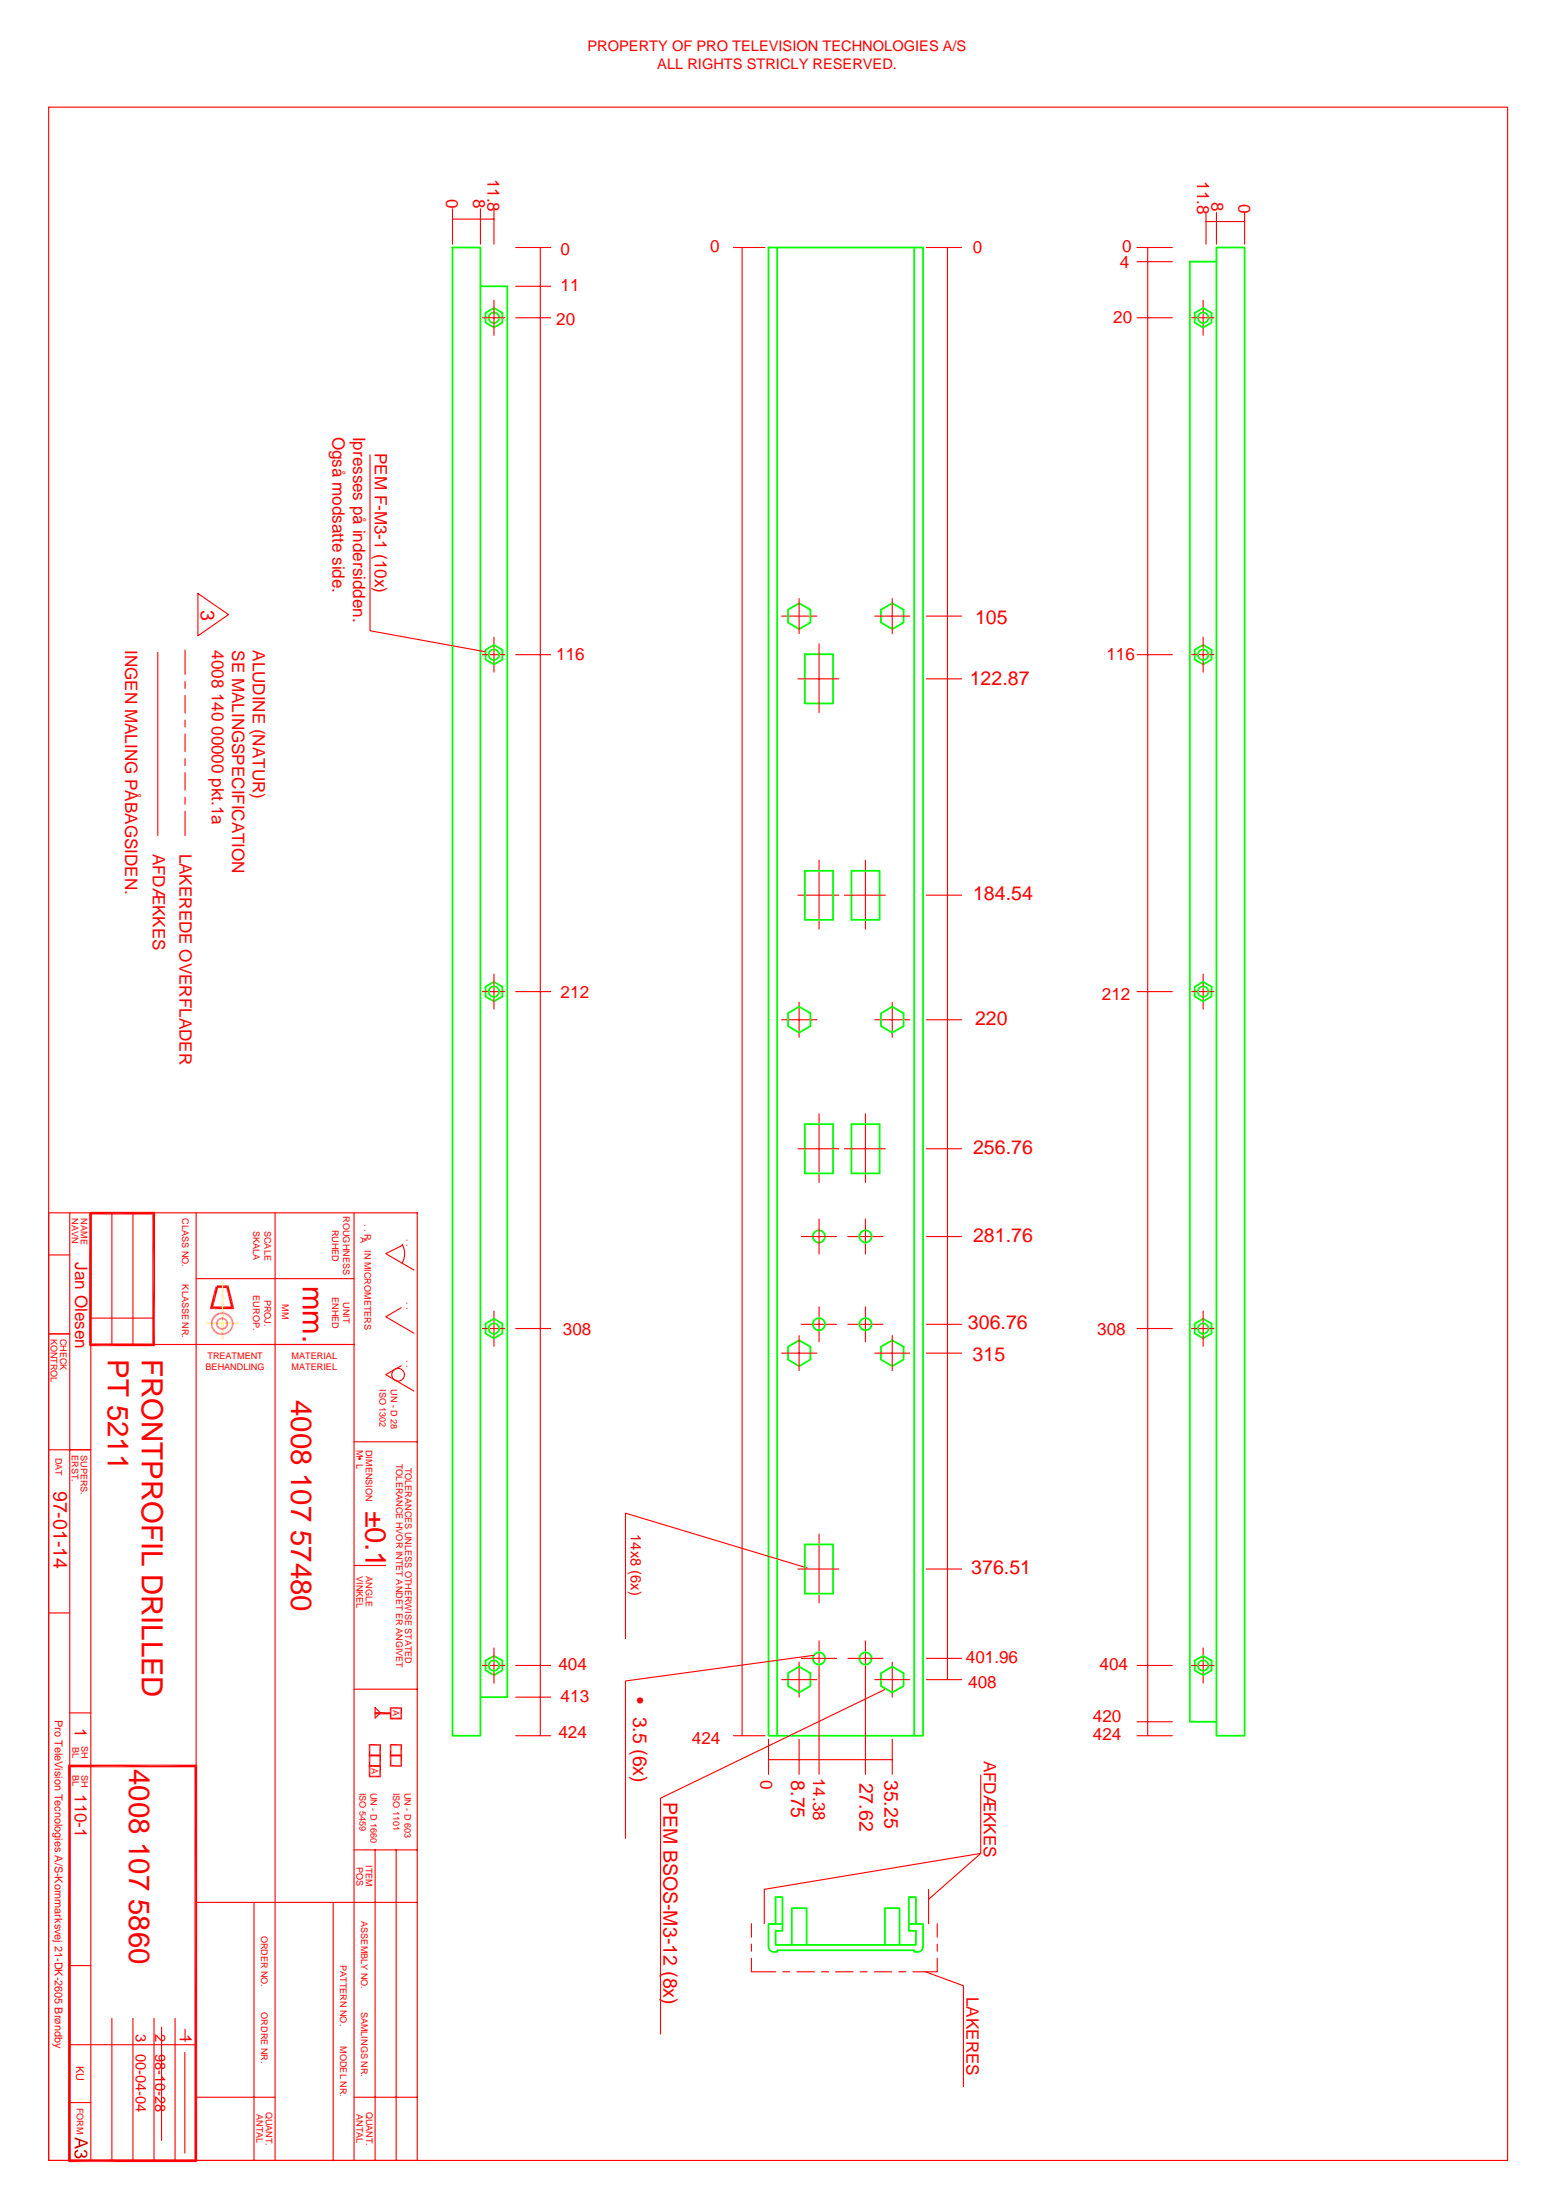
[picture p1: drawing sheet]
<svg xmlns="http://www.w3.org/2000/svg" width="297mm" height="420mm" viewBox="0 0 297 420" stroke-linecap="round" stroke-linejoin="round" font-family="sans-serif">
<g fill="none" stroke="#f00" stroke-width=".21">
<path d="M9.3 231.6v181M37.4 231.6v181M67.6 231.6v181M76.8 237.6a3.7 3.7 0 0 1 0 3.6M76.9 237.8l-3.3 1.6 5.4 3.1M9.3 254.7h4M17.3 256.8h50.3M17.3 251.7h12.1M76.6 249.7l-3 1.8 5.4 3.1M13.3 276.9h4M75 263.2a1.22 1.22 0 0 1 1-1.9 1.22 1.22 0 0 1 1.1 1.8 1.22 1.22 0 0 1-2.1 .2M76.6 260.8l-3 1.7 5.4 3.2"/>
<path d="M67.6 299h6M13.3 390.5h24.1"/>
</g>
<path d="M74.4 328.2h2.4" fill="none" stroke="#f00" stroke-width=".34"/>
<path d="M74.6 326.1v2.3" fill="none" stroke="#f00" stroke-width=".3"/>
<path d="M74.4 326.1l.3 .2v1.7z" fill="#f00"/>
<path d="M74.4 326.2h2.4M74.4 335.3h2.4M74.4 333.2h2.4M74.4 337.2h2.4M74.6 333.1v2.3M76.6 326.1v2.3M76.6 333.1v2.3" fill="none" stroke="#f00" stroke-width=".3"/>
<path d="M76.5 335.4l.3 2-.3-.3z" fill="#f00"/>
<path d="M74.4 335.3h2.4M76.6 335.1v2.3" fill="none" stroke="#f00" stroke-width=".3"/>
<path d="M74.4 335.1l.3 .3v1.7z" fill="#f00"/>
<path d="M70.4 337.2h2.3M74.6 335.1v2.3" fill="none" stroke="#f00" stroke-width=".3"/>
<path d="M72.4 335.4l.3 2-.3-.3z" fill="#f00"/>
<path d="M70.4 335.3h2.3M72.6 335.1v2.3" fill="none" stroke="#f00" stroke-width=".3"/>
<path d="M70.4 335.1l.3 .3v1.7z" fill="#f00"/>
<path d="M70.4 335.3h2.3M70.4 333.2h2.3M70.4 339.3h2.3M70.4 337.2h2.3M70.5 333.1v6.3M72.6 333.1v2.3M72.6 337.1v2.3" fill="none" stroke="#f00" stroke-width=".3"/>
<path d="M71.5 327.2h3.1" fill="none" stroke="#f00" stroke-width=".42"/>
<g fill="none" stroke="#f00" stroke-width=".21">
<path d="M9.3 231.6h70.4v181h-70.4M21.4 231.6v25.2M25.4 231.6v25.2M37.4 244.2h30.2M67.6 275.4h12.1M67.6 322.6h12.1M71.6 326.1l1 1-1 1zM67.6 353.3h12.1M71.6 353.3v59.3M75.6 353.3v59.3M37.4 363.3h42.3M48.5 363.3v49.3"/>
<path d="M63.6 363.4v49.3M37.4 400.5h15.1M67.6 400.5h12.1"/>
</g>
<g fill="#f00">
<path d="M17 231.7h.5v24.9z"/>
<path d="M17 231.7l.5 24.9-.5 .5z"/>
<path d="M17.5 256.6h11.6l-12.1 .5z"/>
<path d="M17 257.1l12.1-.5 .5 .5z"/>
<path d="M29.1 231.9l.5 25.2-.5-.5z"/>
<path d="M29.6 231.4v25.7l-.5-25.2z"/>
<path d="M17.3 231.9l12.3-.5-.5 .5z"/>
<path d="M17.3 231.4h12.3l-12.3 .5z"/>
<path d="M41.1 245.7l.6 .1-1 3.7z"/>
<path d="M41.1 245.7l-.4 3.8-.7 .5z"/>
<path d="M40 250l.7-.5h3.4z"/>
<path d="M40 250l4.1-.5 .6 .5z"/>
<path d="M43.2 246l1.5 4-.6-.5z"/>
<path d="M43.6 245.5l1.1 4.5-1.5-4z"/>
<path d="M41.4 246l2.2-.5-.4 .5z"/>
<path d="M41.4 245.5h2.2l-2.2 .5z"/>
</g>
<g fill="none" stroke="#ff0" stroke-width=".25">
<path d="M39.4 252.7l.8 .1M40.4 252.8h.1M40.7 252.8h.9M41.7 252.8h.2M42.1 252.8h.8M42.5 255.2l-.1 .6M42.5 244.7v.6M42.5 245.4v.2M42.5 245.8v.8M42.5 246.8v.2M42.5 247.1v.9M42.5 248.1v.2"/>
<path d="M42.5 248.5v.8M42.5 249.4v.2M42.5 249.8v.8M42.5 250.8v.2M42.5 251.1v.9M42.5 252.2v.1M42.5 252.5v.8M42.5 253.5v.1M42.5 253.8v.9M42.5 254.8v.2M43 252.8h.2M43.4 252.8h.8"/>
<path d="M44.4 252.8h.2M44.7 252.8h.8"/>
</g>
<path d="M13.3 231.6v181M9.3 276.9h8M9.3 308h4M13.3 337.2h4" fill="none" stroke="#f00" stroke-width=".21"/>
<g fill="#dd6e6e">
<path d="M42.4 254.7l.6 .2-.6 .1z"/>
<path d="M42.4 254.7l.5-.1 .1 .3z"/>
<path d="M42.9 254.6l.6 .1-.5 .2z"/>
<path d="M42.9 254.6l.4-.2 .2 .3z"/>
<path d="M43.3 254.4l.6-.1-.4 .4z"/>
<path d="M43.3 254.4l.4-.3 .2 .2z"/>
<path d="M43.7 254.1l.6-.2-.4 .4z"/>
<path d="M44 253.7l.3 .2-.6 .2z"/>
<path d="M44 253.7l.5-.3-.2 .5z"/>
<path d="M44.2 253.3l.3 .1-.5 .3z"/>
<path d="M44.6 252.8l-.1 .6-.3-.1z"/>
<path d="M44.3 252.8h.3l-.4 .5z"/>
<path d="M44.5 252.2l.1 .6h-.3z"/>
<path d="M44.2 252.3l.3-.1-.2 .6z"/>
<path d="M44.3 251.7l.2 .5-.3 .1z"/>
<path d="M44 251.9l.3-.2-.1 .6z"/>
<path d="M43.9 251.2l.4 .5-.3 .2z"/>
<path d="M43.9 251.2l.1 .7-.3-.4z"/>
<path d="M43.5 250.9l.4 .3-.2 .3z"/>
<path d="M43.5 250.9l.2 .6-.4-.3z"/>
<path d="M43 250.7l.5 .2-.2 .3z"/>
<path d="M43 250.7l.3 .5-.4-.2z"/>
<path d="M42.4 250.7h.6l-.1 .3z"/>
<path d="M42.4 250.7l.5 .3h-.5z"/>
<path d="M41.8 250.7h.6v.3z"/>
<path d="M41.8 250.7l.6 .3h-.5z"/>
<path d="M41.3 250.9l.5-.2 .1 .3z"/>
<path d="M41.3 250.9l.6 .1-.4 .2z"/>
<path d="M40.9 251.2l.4-.3 .2 .3z"/>
<path d="M40.9 251.2h.6l-.4 .3z"/>
<path d="M40.9 251.2l.2 .3-.6 .2z"/>
<path d="M40.5 251.7l.6-.2-.3 .4z"/>
<path d="M40.5 251.7l.3 .2-.5 .3z"/>
<path d="M40.3 252.2l.5-.3-.2 .4z"/>
<path d="M40.3 252.2l.3 .1-.3 .5z"/>
<path d="M40.6 252.3v.5h-.3z"/>
<path d="M40.3 252.8h.3l-.3 .6z"/>
<path d="M40.6 252.8v.5l-.3 .1z"/>
<path d="M40.3 253.4l.3-.1-.1 .6z"/>
<path d="M40.6 253.3l.2 .4-.3 .2z"/>
<path d="M40.5 253.9l.3-.2 .1 .6z"/>
<path d="M40.8 253.7l.3 .4-.2 .2z"/>
<path d="M40.9 254.3l.2-.2 .2 .6z"/>
<path d="M41.1 254.1l.4 .3-.2 .3z"/>
<path d="M41.5 254.4l.3 .5-.5-.2z"/>
<path d="M41.5 254.4l.4 .2-.1 .3z"/>
<path d="M41.9 254.6l.5 .4-.6-.1z"/>
<path d="M41.9 254.6l.5 .1v.3z"/>
<path d="M42.4 253.7l.4 .2-.4 .1z"/>
<path d="M42.4 253.7l.3-.1 .1 .3z"/>
<path d="M42.7 253.6h.5l-.4 .3z"/>
<path d="M42.7 253.6l.3-.2 .2 .2z"/>
<path d="M43 253.4l.5-.2-.3 .4z"/>
<path d="M43.2 253.1l.3 .1-.5 .2z"/>
<path d="M43.2 253.1l.4-.3-.1 .4z"/>
<path d="M43.3 252.8h.3l-.4 .3z"/>
<path d="M43.5 252.3l.1 .5h-.3z"/>
<path d="M43.2 252.5l.3-.2-.2 .5z"/>
<path d="M43.2 252l.3 .3-.3 .2z"/>
<path d="M43.2 252v.5l-.2-.3z"/>
<path d="M42.8 251.7l.4 .3-.2 .2z"/>
<path d="M42.8 251.7l.2 .5-.3-.2z"/>
<path d="M42.4 251.6l.4 .1-.1 .3z"/>
<path d="M42.4 251.6l.3 .4-.3-.1z"/>
<path d="M42 251.7l.4-.1v.3z"/>
<path d="M42 251.7l.4 .2-.3 .1z"/>
<path d="M41.6 252l.4-.3 .1 .3z"/>
<path d="M41.6 252h.5l-.3 .2z"/>
<path d="M41.6 252l.2 .2-.5 .1z"/>
<path d="M41.3 252.3l.5-.1-.2 .3z"/>
<path d="M41.3 252.3l.3 .2-.4 .3z"/>
<path d="M41.2 252.8l.4-.3-.1 .3z"/>
<path d="M41.2 252.8h.3l-.2 .4z"/>
<path d="M41.5 252.8l.1 .3-.3 .1z"/>
<path d="M41.3 253.2l.3-.1v.5z"/>
<path d="M41.6 253.1l.2 .3-.2 .2z"/>
<path d="M41.6 253.6l.2-.2 .2 .5z"/>
<path d="M41.8 253.4l.3 .2-.1 .3z"/>
<path d="M42.1 253.6l.3 .4-.4-.1z"/>
<path d="M42.1 253.6l.3 .1v.3z"/>
</g>
<path d="M9.3 239.7h4M9.3 254.7h4M13.3 327.1h4M13.3 375.4h4M21.4 385.5v27.1M25.4 385.5v27.1M29.4 385.5v27.1M33.4 385.5v27.1M13.3 401.6h4" fill="none" stroke="#f00" stroke-width=".21"/>
<g fill="#f00">
<path d="M13.5 412.4h23.6l-24.1 .5z"/>
<path d="M13 412.9l24.1-.5 .5 .5z"/>
<path d="M37.1 337.5l.5 75.4-.5-.5z"/>
<path d="M37.1 337.5l.5-.5v75.9z"/>
<path d="M13.5 337.5l24.1-.5-.5 .5z"/>
<path d="M13 337h24.6l-24.1 .5z"/>
<path d="M13 337l.5 .5v74.9z"/>
<path d="M13 337l.5 75.4-.5 .5z"/>
</g>
<g fill="none" stroke="#f00" stroke-width=".21">
<path d="M9.3 20.5h278.5v392.1h-278.5zM86.4 39.9v6.7M91.7 39.9v6.7M94.3 39.9v6.7M86.4 41.8h7.9M94.3 57.3v6.7M98.4 47.3h6.7M98.4 54.7h6.7M103.1 47.3v284.2M140 47.3h6M141.7 47.3v284.2M176.8 47.3h6.8"/>
<path d="M180.9 47.3v273.5M217.1 47.3h6.7M217.1 50h6.7M219.1 47.3v284.2M229.7 57.3v6.7M230.2 40.6v6M230.2 42.3h7.4M232.2 40.6v6M237.6 40.6v6M92.1 60.7h4.3M98.4 60.7h6.7M217.1 60.7h6.7"/>
<path d="M227.5 60.7h4.3M70.6 86.8v33.7l22.1 4M37.8 113.3l5.8 4.1-5.8 4zM149.2 117.7h6.7M152.5 114.3v6.7M167 117.7h6.7M170.3 114.3v6.7M176.8 117.7h6.8M30.1 124.6v35M35.3 124.1v4.7M35.3 130.2v1.3M35.3 132.8v3.4"/>
<path d="M35.3 137.5v1.3M92.1 125h4.3M94.3 121.7v6.7M98.4 125h6.7M152.3 129.6h7.8M156.4 123v13.1M176.8 129.6h6.8M217.1 125h6.7M227.5 125h4.3M229.7 121.7v6.7M35.3 140.2v3.3M35.3 144.9v1.3"/>
<path d="M35.3 147.6v3.3M35.3 152.3v1.3M35.3 154.9v4.7M152.3 171h7.8M156.4 164.3v13.1M161.2 171h7.8M165.2 164.3v13.1M176.8 171h6.8M92.1 189.4h4.3M94.3 186v6.7M98.4 189.4h6.7M149.2 194.8h6.7"/>
<path d="M152.5 191.4v6.7M167 194.8h6.7M170.3 191.4v6.7M176.8 194.8h6.8M217.1 189.4h6.7M227.5 189.4h4.3M229.7 186v6.7M152.3 219.4h7.8M156.4 212.7v13.1M161.2 219.4h7.8M165.2 212.7v13.1M176.8 219.4h6.8"/>
<path d="M17.3 231.6v181M52.5 231.6v181M153 236.2h6.7M156.4 232.8v6.7M161.9 236.2h6.7M165.2 232.8v6.7M176.8 236.2h6.8M92.1 253.7h4.3M94.3 250.4v6.7M98.4 253.7h6.7M149.2 258.4h6.7M152.5 255.1v6.7"/>
<path d="M153 252.9h6.7M156.4 249.6v6.7M161.9 252.9h6.7M165.2 249.6v6.7M167 258.4h6.7M170.3 255.1v6.7M176.8 252.9h6.8M176.8 258.4h6.8M217.1 253.7h6.7M227.5 253.7h4.3M229.7 250.4v6.7M152.3 299.7h7.8"/>
<path d="M154.1 299.4l-34.7-10.4v23.9M156.4 293v13.1M176.8 299.7h6.8M92.1 318.1h4.3M94.3 314.7v6.8M98.4 318.1h6.7M152.5 317.4v6.7M153 316.7h6.7M155.4 316.1l-36 4.9v30.1M156.4 313.4v25.5M161.9 316.7h6.7M165.2 313.4v25.5"/>
<path d="M170.3 317.4v6.7M176.8 316.7h6.8M217.1 318.1h6.7M227.5 318.1h4.3M229.7 314.7v6.8M98.4 331.5h6.7M98.4 324.1h6.7M140 331.5h6M146.7 332.2v6.7M146.7 336.1h23.6M149.2 320.8h6.7M152.5 332.2v6.7"/>
<path d="M167 320.8h6.7M168.9 322.7l-42.8 20.7v45.1M170.3 332.2v6.7M176.8 320.8h6.8M187.2 339v15l-9.9 8.7M217.1 331.5h6.7M217.1 328.8h6.7M187.2 354l-41.3 6.8v6.6M143.4 374v2.6h4.7M143.4 367.4v2.6M143.4 371.3v1.3M149.5 376.6h1.3"/>
<path d="M152.1 376.6h3.4M156.8 376.6h1.4M159.5 376.6h3.4M164.2 376.6h1.3M166.9 376.6h3.3M171.6 376.6h1.3M176.7 376.6l7.2 2.6v19.3M177.3 360.8v6.6M178.9 374v2.6h-4.6M178.9 367.4v2.6M178.9 371.3v1.3M30.8 387.2v21.6"/>
<path d="M35.3 392v19.2M35.3 387.5v2.4"/>
</g>
<g fill="none" stroke="#0f0" stroke-width=".34">
<path d="M86.4 47.3h5.3v7.4h5.1v269.4h-5.1v7.4h-5.3zM91.7 54.7v269.4M92.7 59.8l1.6-1 1.6 1v1.8l-1.6 .9-1.6-.9zM146.7 47.3h29.5v284.2h-29.5zM148.4 47.3v284.2M174.5 47.3v284.2M227.1 50h5.1v-2.7h5.4v284.2h-5.4v-2.7h-5.1zM228.1 59.8l1.6-1 1.6 1v1.8l-1.6 .9-1.6-.9zM232.2 50v278.8M150.4 116.4l2.1-1.2 2.2 1.2v2.5l-2.2 1.3-2.1-1.3zM168.2 116.4l2.1-1.2 2.2 1.2v2.5l-2.2 1.3-2.1-1.3zM92.7 124.1l1.6-.9 1.6 .9v1.9l-1.6 .9-1.6-.9z"/>
<path d="M153.6 124.9h5.4v9.4h-5.4zM228.1 124.1l1.6-.9 1.6 .9v1.9l-1.6 .9-1.6-.9zM153.6 166.3h5.4v9.4h-5.4zM162.5 166.3h5.4v9.4h-5.4zM92.7 188.4l1.6-.9 1.6 .9v1.9l-1.6 .9-1.6-.9zM150.4 193.5l2.1-1.2 2.2 1.2v2.5l-2.2 1.2-2.1-1.2zM168.2 193.5l2.1-1.2 2.2 1.2v2.5l-2.2 1.2-2.1-1.2zM228.1 188.4l1.6-.9 1.6 .9v1.9l-1.6 .9-1.6-.9zM153.6 214.7h5.4v9.4h-5.4zM162.5 214.7h5.4v9.4h-5.4zM92.7 252.8l1.6-.9 1.6 .9v1.9l-1.6 .9-1.6-.9zM150.4 257.2l2.1-1.2 2.2 1.2v2.5l-2.2 1.2-2.1-1.2z"/>
<path d="M168.2 257.2l2.1-1.2 2.2 1.2v2.5l-2.2 1.2-2.1-1.2zM228.1 252.8l1.6-.9 1.6 .9v1.9l-1.6 .9-1.6-.9zM153.6 295h5.4v9.4h-5.4zM92.7 317.1l1.6-.8 1.6 .8v1.9l-1.6 .9-1.6-.9zM150.4 319.6l2.1-1.3 2.2 1.3v2.4l-2.2 1.2-2.1-1.2zM168.2 319.6l2.1-1.3 2.2 1.3v2.4l-2.2 1.2-2.1-1.2zM228.1 317.1l1.6-.8 1.6 .8v1.9l-1.6 .9-1.6-.9zM148.1 362.3h1.3v6.4h-1.3v2.8h26.8v-2.8h-1.4v-6.4h1.4v5.1h1.3v4.4a.94 .94 0 0 1-1 1h-.7v-.3h-26.1v.3a1.19 1.19 0 0 1-1.7-1v-4.4h1.4zM148.1 367.4h1.3M151.2 371.5v-7.1h2.8v7.1M168.9 371.5v-7.1h2.8v7.1M173.5 367.4h1.4"/>
<circle cx="94.3" cy="60.7" r="1.01"/>
<circle cx="229.7" cy="60.7" r="1.01"/>
<circle cx="94.3" cy="125" r="1.01"/>
<circle cx="229.7" cy="125" r="1.01"/>
<circle cx="94.3" cy="189.4" r="1.01"/>
<circle cx="229.7" cy="189.4" r="1.01"/>
<circle cx="156.3" cy="236.2" r="1.18"/>
<circle cx="165.2" cy="236.2" r="1.18"/>
<circle cx="94.3" cy="253.7" r="1"/>
<circle cx="156.3" cy="252.9" r="1.17"/>
<circle cx="165.2" cy="252.9" r="1.17"/>
<circle cx="229.7" cy="253.7" r="1"/>
<circle cx="94.3" cy="318.1" r="1"/>
<circle cx="156.3" cy="316.7" r="1.17"/>
<circle cx="165.2" cy="316.7" r="1.17"/>
<circle cx="229.7" cy="318.1" r="1"/>
</g>
<g font-size="5.6" fill="#f00">
<text x="57.8" y="245.6" transform="rotate(90 57.8 245.6)">mm.</text>
<text x="20.6" y="259.6" transform="rotate(90 20.6 259.6)">PT 5211</text>
<text x="27.1" y="259.6" transform="rotate(90 27.1 259.6)">FRONTPROFIL DRILLED</text>
<text x="55.6" y="267.4" transform="rotate(90 55.6 267.4)">4008 107 57480</text>
<text x="69.8" y="288.6" transform="rotate(90 69.8 288.6)">±0.1</text>
<text x="24.7" y="337.9" transform="rotate(90 24.7 337.9)">4008 107 5860</text>
</g>
<g font-size="3.7" fill="#f00">
<text x="38.4" y="116.5" transform="rotate(90 38.4 116.5)">3</text>
<text x="186.1" y="119.1">105</text>
<text x="185.1" y="130.8">122.87</text>
<text x="185.8" y="171.8">184.54</text>
<text x="186.1" y="195.7">220</text>
<text x="185.8" y="220.4">256.76</text>
<text x="185.8" y="237.3">281.76</text>
<text x="184.8" y="253.8">306.76</text>
<text x="185.7" y="259.9">315</text>
<text x="10.2" y="284.7" transform="rotate(90 10.2 284.7)">97-01-14</text>
<text x="185.4" y="300.7">376.51</text>
<text x="120.9" y="324" transform="rotate(90 120.9 324)">• 3.5 (6x)</text>
<text x="151" y="340" transform="rotate(90 151 340)">8.75</text>
<text x="164.1" y="340.4" transform="rotate(90 164.1 340.4)">27.62</text>
<text x="168.9" y="339.9" transform="rotate(90 168.9 339.9)">35.25</text>
<text x="126.7" y="344.2" transform="rotate(90 126.7 344.2)">PEM BSOS-M3-12 (8x)</text>
</g>
<text font-size="3.5" fill="#b80000" x="14.3" y="408.1" transform="rotate(90 14.3 408.1)">A3</text>
<g font-size="3.3" fill="#f00">
<text x="93" y="34.1" transform="rotate(90 93 34.1)">11.8</text>
<text x="228.6" y="34.6" transform="rotate(90 228.6 34.6)">11.8</text>
<text x="85.2" y="37.9" transform="rotate(90 85.2 37.9)">0</text>
<text x="90.3" y="38.1" transform="rotate(90 90.3 38.1)">8</text>
<text x="231.3" y="38.5" transform="rotate(90 231.3 38.5)">8</text>
<text x="236.4" y="38.9" transform="rotate(90 236.4 38.9)">0</text>
<text x="107" y="48.7">0</text>
<text x="135.6" y="48.2">0</text>
<text x="185.7" y="48.3">0</text>
<text x="213.8" y="51.2">4</text>
<text x="214.2" y="48.2">0</text>
<text x="107" y="55.6">11</text>
<text x="106.2" y="62.1">20</text>
<text x="212.5" y="61.6">20</text>
<text x="63.5" y="83.4" transform="rotate(90 63.5 83.4)">Også modsatte side.</text>
<text x="67.4" y="83.4" transform="rotate(90 67.4 83.4)">Ipresses på indersidden.</text>
<text x="71.6" y="86.5" transform="rotate(90 71.6 86.5)">PEM F-M3-1 (10x)</text>
<text x="23.9" y="124.2" transform="rotate(90 23.9 124.2)">INGEN MALING PÅBAGSIDEN.</text>
<text x="40.4" y="124.2" transform="rotate(90 40.4 124.2)">4008 140 00000 pkt.1a</text>
<text x="44.3" y="124.2" transform="rotate(90 44.3 124.2)">SE MALINGSPECIFICATION</text>
<text x="48.3" y="124.2" transform="rotate(90 48.3 124.2)">ALUDINE (NATUR)</text>
<text x="106.2" y="126.1">116</text>
<text x="211.2" y="126.1">116</text>
<text x="29.2" y="163" transform="rotate(90 29.2 163)">AFDÆKKES</text>
<text x="34.2" y="163" transform="rotate(90 34.2 163)">LAKEREDE OVERFLADER</text>
<text x="107" y="190.6">212</text>
<text x="210.4" y="190.9">212</text>
<text x="14.4" y="241.1" transform="rotate(90 14.4 241.1)">Jan Olesen</text>
<text x="107.4" y="255">308</text>
<text x="209.5" y="254.9">308</text>
<text x="184.4" y="317.5">401.96</text>
<text x="106.6" y="319">404</text>
<text x="184.8" y="322.3">408</text>
<text x="209.9" y="319">404</text>
<text x="107" y="325.1">413</text>
<text x="208.6" y="328.9">420</text>
<text x="14.3" y="330" transform="rotate(90 14.3 330)">1</text>
<text x="106.6" y="332">424</text>
<text x="132.1" y="333.2">424</text>
<text x="208.6" y="332.4">424</text>
<text x="145.2" y="339.9" transform="rotate(90 145.2 339.9)">0</text>
<text x="155.2" y="339.6" transform="rotate(90 155.2 339.6)">14.38</text>
<text x="187.8" y="336.3" transform="rotate(90 187.8 336.3)">AFDÆKKES</text>
<text x="14.3" y="342.6" transform="rotate(90 14.3 342.6)">110-1</text>
<text x="184.5" y="381.4" transform="rotate(90 184.5 381.4)">LAKERES</text>
<text x="34.3" y="388.5" transform="rotate(90 34.3 388.5)">1</text>
</g>
<g font-size="2.8" fill="#f00">
<text x="112.1" y="9.7">PROPERTY OF PRO TELEVISION TECHNOLOGIES A/S</text>
<text x="125.5" y="13.2">ALL RIGHTS STRICLY RESERVED.</text>
<text x="120.4" y="293" transform="rotate(90 120.4 293)">14x8 (6x)</text>
<text x="25.9" y="388.4" transform="rotate(90 25.9 388.4)">3</text>
<text x="29.6" y="388.4" transform="rotate(90 29.6 388.4)">2</text>
<text x="25.9" y="392.3" transform="rotate(90 25.9 392.3)">00-04-04</text>
<text x="29.6" y="392.3" transform="rotate(90 29.6 392.3)">98-10-28</text>
</g>
<g font-size="2.1" fill="#f00">
<text x="10.5" y="328.5" transform="rotate(90 10.5 328.5)">Pro TeleVision Tecnologies A/S-Kornmarksvej 21-DK-2605 Brøndby</text>
<text x="14.5" y="394.6" transform="rotate(90 14.5 394.6)">KU</text>
</g>
<g font-size="1.7" fill="#f00">
<text x="13.7" y="232.7" transform="rotate(90 13.7 232.7)">NAVN</text>
<text x="15.5" y="232.7" transform="rotate(90 15.5 232.7)">NAME</text>
<text x="34.8" y="232.7" transform="rotate(90 34.8 232.7)">CLASS NO.</text>
<text x="65.5" y="232.3" transform="rotate(90 65.5 232.3)">ROUGHNESS</text>
<text x="69.6" y="233.7" transform="rotate(90 69.6 233.7)">. . R</text>
<text x="48.3" y="235.1" transform="rotate(90 48.3 235.1)">SKALA</text>
<text x="50.5" y="235.1" transform="rotate(90 50.5 235.1)">SCALE</text>
<text x="63.4" y="234.8" transform="rotate(90 63.4 234.8)">RUHED</text>
<text x="68.8" y="236.3" transform="rotate(90 68.8 236.3)">A</text>
<text x="69.6" y="238.8" transform="rotate(90 69.6 238.8)">IN MICROMETERS</text>
<text x="77.6" y="236.7" transform="rotate(90 77.6 236.7)">. .</text>
<text x="34.8" y="245.3" transform="rotate(90 34.8 245.3)">KLASSE NR.</text>
<text x="48.3" y="247.4" transform="rotate(90 48.3 247.4)">EUROP.</text>
<text x="50.5" y="248.2" transform="rotate(90 50.5 248.2)">PROJ.</text>
<text x="53.8" y="249" transform="rotate(90 53.8 249)">MM</text>
<text x="63.4" y="247.7" transform="rotate(90 63.4 247.7)">ENHED</text>
<text x="65.5" y="248.7" transform="rotate(90 65.5 248.7)">UNIT</text>
<text x="77.6" y="248.8" transform="rotate(90 77.6 248.8)">. .</text>
<text x="9.7" y="255.7" transform="rotate(90 9.7 255.7)">KONTROL</text>
<text x="11.5" y="255.7" transform="rotate(90 11.5 255.7)">CHECK</text>
<text x="39.2" y="261.7">BEHANDLING</text>
<text x="39.6" y="259.5">TREATMENT</text>
<text x="55.7" y="259.5">MATERIAL</text>
<text x="55.7" y="261.7">MATERIEL</text>
<text x="77.6" y="259.8" transform="rotate(90 77.6 259.8)">. .</text>
<text x="72.5" y="265.3" transform="rotate(90 72.5 265.3)">ISO 1302</text>
<text x="74.6" y="265.3" transform="rotate(90 74.6 265.3)">UN - D 28</text>
<text x="10.6" y="278.4" transform="rotate(90 10.6 278.4)">DAT</text>
<text x="13.7" y="277.9" transform="rotate(90 13.7 277.9)">ERST.</text>
<text x="15.5" y="277.9" transform="rotate(90 15.5 277.9)">SUPERS.</text>
<text x="68.1" y="276.9" transform="rotate(90 68.1 276.9)">M•L</text>
<text x="69.8" y="276.9" transform="rotate(90 69.8 276.9)">DIMENSION</text>
<text x="75.6" y="279.6" transform="rotate(90 75.6 279.6)">TOLERANCE HVOR INTET ANDET ER ANGIVET</text>
<text x="77.3" y="280.3" transform="rotate(90 77.3 280.3)">TOLERANCES UNLESS OTHERWISE STATED</text>
<text x="68.1" y="301" transform="rotate(90 68.1 301)">VINKEL</text>
<text x="69.8" y="301" transform="rotate(90 69.8 301)">ANGLE</text>
<text x="75" y="326.6" transform="rotate(90 75 326.6)">A</text>
<text x="13.8" y="333.6" transform="rotate(90 13.8 333.6)">BL</text>
<text x="15.5" y="333.5" transform="rotate(90 15.5 333.5)">SH</text>
<text x="13.8" y="339" transform="rotate(90 13.8 339)">BL</text>
<text x="15.5" y="338.9" transform="rotate(90 15.5 338.9)">SH</text>
<text x="71" y="337.7" transform="rotate(90 71 337.7)">A</text>
<text x="68.6" y="342.4" transform="rotate(90 68.6 342.4)">ISO 5459</text>
<text x="70.7" y="342.4" transform="rotate(90 70.7 342.4)">UN - D 1660</text>
<text x="75.1" y="342.4" transform="rotate(90 75.1 342.4)">ISO 1101</text>
<text x="77.2" y="342.4" transform="rotate(90 77.2 342.4)">UN - D 603</text>
<text x="68.1" y="356.5" transform="rotate(90 68.1 356.5)">POS</text>
<text x="69.8" y="356.2" transform="rotate(90 69.8 356.2)">ITEM</text>
<text x="49.8" y="369.7" transform="rotate(90 49.8 369.7)">ORDER NO.</text>
<text x="69" y="366.9" transform="rotate(90 69 366.9)">ASSEMBLY NO.</text>
<text x="64.9" y="375.3" transform="rotate(90 64.9 375.3)">PATTERN NO.</text>
<text x="49.8" y="384.3" transform="rotate(90 49.8 384.3)">ORDRE NR.</text>
<text x="69" y="384.2" transform="rotate(90 69 384.2)">SAMLINGS NR.</text>
<text x="64.9" y="390.8" transform="rotate(90 64.9 390.8)">MODEL NR.</text>
<text x="14.6" y="402.5" transform="rotate(90 14.6 402.5)">FORM</text>
<text x="48.9" y="403.8" transform="rotate(90 48.9 403.8)">ANTAL</text>
<text x="50.8" y="403.3" transform="rotate(90 50.8 403.3)">QUANT.</text>
<text x="68.1" y="403.8" transform="rotate(90 68.1 403.8)">ANTAL</text>
<text x="69.9" y="403.3" transform="rotate(90 69.9 403.3)">QUANT.</text>
</g>
</svg>
